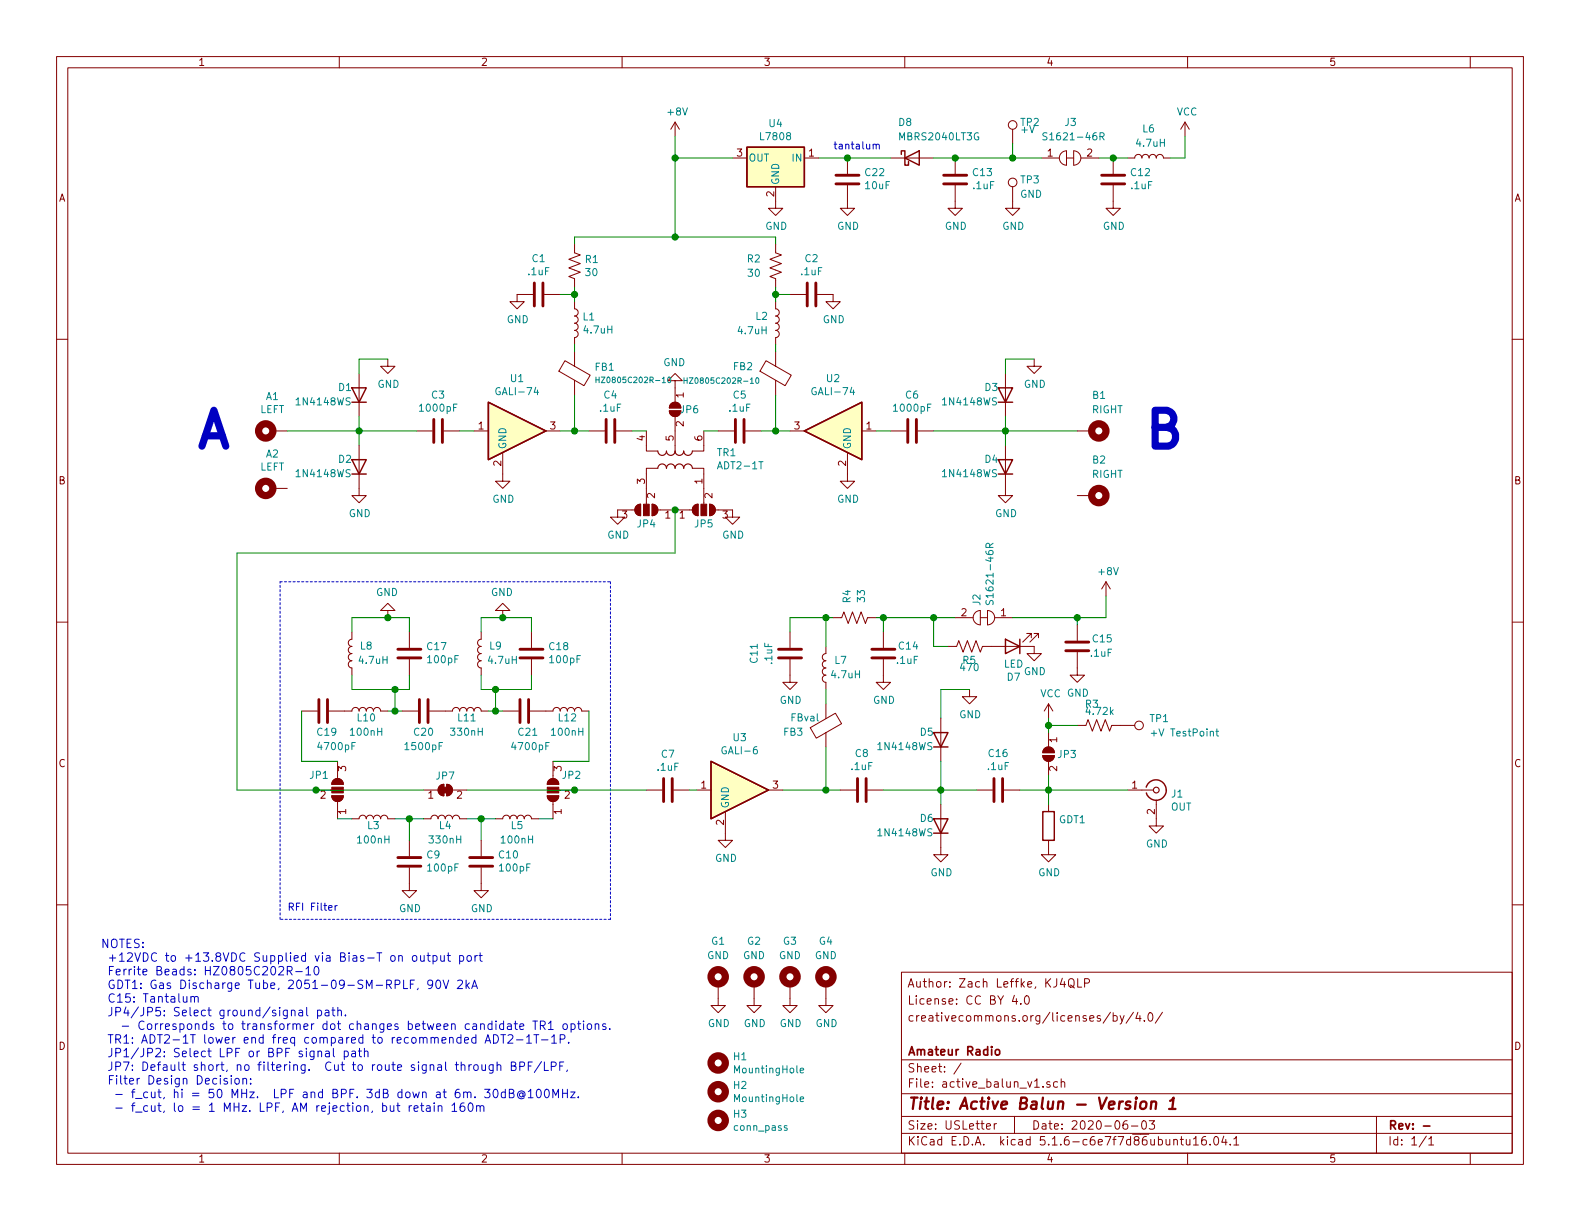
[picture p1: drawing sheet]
<svg xmlns="http://www.w3.org/2000/svg" width="279mm" height="216mm" viewBox="0 0 279 216" stroke-linecap="round" stroke-linejoin="round" font-family="sans-serif">
<g fill="none" stroke="#840000" stroke-width=".18">
<path d="M10 10h259.4v195.9h-259.4zM12 12h255.4v191.9h-255.4zM60 10v2M110 10v2M160 10v2M210 10v2M260 10v2M119.4 21.6l-.8 1.3M119.4 21.6v2.5M119.4 21.6l.7 1.3M129.5 27.9h2.6M137.2 33v3.8h1.2l-1.2 1.3-1.3-1.3h1.3"/>
<path d="M142.2 27.9h2.6M149.9 32.8v4h1.2l-1.2 1.3-1.3-1.3h1.3M149.9 27.9v2.8M157.5 27.9h7.6M168.9 32.8v4h1.3l-1.3 1.3-1.3-1.3h1.3M168.9 27.9v2.8M179.1 33v3.8h1.2l-1.2 1.3-1.3-1.3h1.3M179.1 22.9v2.5M184.1 27.9h3.2M187.6 27.2l.3-.3 .7-.2v2.5a1.28 1.28 0 0 1-1-2zM188.6 27.9h1.3M189.9 26.7a1.27 1.27 0 0 1 1.2 1.2 1.27 1.27 0 0 1-1.2 1.3z"/>
<path d="M191.1 27.9h3.2M196.8 32.8v4h1.3l-1.3 1.3-1.2-1.3h1.2M196.8 27.9v2.8M199.4 27.9h1.3a.63 .63 0 0 1 .6-.6 .63 .63 0 0 1 .6 .6 .63 .63 0 0 1 .7-.6 .63 .63 0 0 1 .6 .6 .63 .63 0 0 1 .6-.6 .63 .63 0 0 1 .7 .6 .63 .63 0 0 1 .6-.6 .63 .63 0 0 1 .6 .6h1.3M209.5 21.6l-.7 1.3M209.5 21.6v2.5M209.5 21.6l.8 1.3M10 60h2M94.2 52.1h-2.8v1.2h1.3l-1.3 1.3-1.2-1.3h1.2M96.3 52.1h2.8M101.6 53.3v1.3a.63 .63 0 0 1 .6 .6 .63 .63 0 0 1-.6 .7 .63 .63 0 0 1 .6 .6 .63 .63 0 0 1-.6 .7 .63 .63 0 0 1 .6 .6 .63 .63 0 0 1-.6 .6 .63 .63 0 0 1 .6 .7 .63 .63 0 0 1-.6 .6v1.3M101.6 43.2v1.5l1 .4-2 .7 2 .8-2 .8 2 .7-2 .8 1 .4v1.5"/>
<path d="M137.2 53.3v1.3a.63 .63 0 0 1 .6 .6 .63 .63 0 0 1-.6 .7 .63 .63 0 0 1 .6 .6 .63 .63 0 0 1-.6 .7 .63 .63 0 0 1 .6 .6 .63 .63 0 0 1-.6 .6 .63 .63 0 0 1 .6 .7 .63 .63 0 0 1-.6 .6v1.3M137.2 43.2v1.5l1 .4-2.1 .7 2.1 .8-2.1 .8 2.1 .7-2.1 .8 1.1 .4v1.5M139.7 52.1h2.8M144.5 52.1h2.8v1.2h1.3l-1.3 1.3-1.3-1.3h1.3M267.4 60h2M48.3 76.2h2.5M63.5 78.7v8.9h1.3l-1.3 1.3-1.3-1.3h1.3M63.5 66v7.7M68.6 63.5v1.3h1.2l-1.2 1.2-1.3-1.2h1.3M73.7 76.2h2.8M78.5 76.2h2.8M83.8 76.2h2.6"/>
<path d="M96.5 76.2h2.6M99.9 63.8l4.5 2.5-1.1 1.9-4.5-2.6zM101.6 62.2v2.6M101.6 67.3v2.6M104.1 76.2h2.8M109 76.2h2.8M114.3 76.2v3.6h2M118.4 72.6h2a1.02 1.02 0 0 1-1 1.1 1.02 1.02 0 0 1-1-1.1zM118.6 71.5a1.02 1.02 0 0 1 1.1-.3 1.02 1.02 0 0 1 .7 .9h-2zM119.4 67.3h1.2l-1.2-1.3-1.3 1.3h1.3v3.8M119.4 73.7v6.3M124.5 76.2v3.6h-2.1"/>
<path d="M127 76.2h2.8M131.8 76.2h2.8M135.5 63.8l4.4 2.5-1.1 1.9-4.4-2.6zM137.2 62.2v2.6M137.2 67.3v2.6M139.7 76.2h2.5M152.4 76.2h2.5M157.5 76.2h2.8M162.3 76.2h2.8M177.8 78.7v8.9h1.3l-1.3 1.3-1.3-1.3h1.3M177.8 66v7.7M182.9 63.5v1.3h1.2l-1.2 1.2-1.3-1.2h1.3"/>
<path d="M190.5 76.2h2.5M48.3 86.4h2.5M88.9 80v5.1h1.3l-1.3 1.3-1.3-1.3h1.3M112.3 90.2h-3.1v1.2h1.3l-1.3 1.3-1.3-1.3h1.3M112.5 89.5l.4-.3h.4v2a1.03 1.03 0 0 1-.9-.6 1.03 1.03 0 0 1 .1-1.1zM115.3 89.2a1.02 1.02 0 0 1 1 1 1.02 1.02 0 0 1-1 1zM116.3 82.8h-2v6.4M116.3 90.2h6.1M122.4 82.8h2.1v6.4M122.7 89.5l.4-.3h.3v2a1.03 1.03 0 0 1-.9-.6 1.03 1.03 0 0 1 .2-1.1zM125.5 89.2a1.02 1.02 0 0 1 1 1 1.02 1.02 0 0 1-1 1zM126.5 90.2h3v1.2h1.3l-1.3 1.3-1.2-1.3h1.2"/>
<path d="M149.9 80v5.1h1.2l-1.2 1.3-1.3-1.3h1.3M190.5 87.6h2.5M10 110h2M62.2 111.8v1.2a.63 .63 0 0 0-.6 .7 .63 .63 0 0 0 .6 .6 .63 .63 0 0 0-.6 .6 .63 .63 0 0 0 .6 .7 .63 .63 0 0 0-.6 .6 .63 .63 0 0 0 .6 .6 .63 .63 0 0 0-.6 .7 .63 .63 0 0 0 .6 .6v1.3M68.6 108h1.2l-1.2-1.3-1.3 1.3h1.3v1.2M72.4 111.8v2.8M72.4 116.6v2.8M85.1 111.8v1.2a.63 .63 0 0 0-.6 .7 .63 .63 0 0 0 .6 .6 .63 .63 0 0 0-.6 .6 .63 .63 0 0 0 .6 .7 .63 .63 0 0 0-.6 .6 .63 .63 0 0 0 .6 .6 .63 .63 0 0 0-.6 .7 .63 .63 0 0 0 .6 .6v1.3M88.9 108h1.3l-1.3-1.3-1.3 1.3h1.3v1.2M94 111.8v2.8M94 116.6v2.8M139.7 116.6v4.1h1.3l-1.3 1.2-1.3-1.2h1.3"/>
<path d="M139.7 111.8v2.8M146 114.3v1.3a.63 .63 0 0 0-.6 .6 .63 .63 0 0 0 .6 .6 .63 .63 0 0 0-.6 .7 .63 .63 0 0 0 .6 .6 .63 .63 0 0 0-.6 .6 .63 .63 0 0 0 .6 .7 .63 .63 0 0 0-.6 .6 .63 .63 0 0 0 .6 .7v1.2M147.3 109.2h1.5l.4-1 .8 2 .7-2 .8 2 .8-2 .7 2 .4-1h1.5M156.2 116.6v4.1h1.3l-1.3 1.2-1.3-1.2h1.3M156.2 111.8v2.8M167.6 114.3h1.6l.3-1 .8 2 .8-2 .7 2 .8-2 .8 2 .3-1h9.2v1.3h1.2l-1.2 1.2-1.3-1.2h1.3M168.9 109.2h3.2M172.3 108.5l.3-.3 .8-.2v2.5a1.28 1.28 0 0 1-1.1-2zM173.4 109.2h1.2M174.6 108a1.27 1.27 0 0 1 1.3 1.2 1.27 1.27 0 0 1-1.3 1.3zM175.9 109.2h3.2M182.4 112.8v-.8h-.8h.8l-1.6 1.5"/>
<path d="M183.6 112.8v-.8h-.7h.7l-1.5 1.5M190.5 115.3v4.1h1.3l-1.3 1.3-1.3-1.3h1.3M190.5 110.5v2.8M195.6 102.9l-.8 1.2M195.6 102.9v2.5M195.6 102.9l.7 1.2M267.4 110h2M53.3 125.7h2.8M55.9 139.7h2.8M58.2 125.7h4a.63 .63 0 0 1 .7-.6 .63 .63 0 0 1 .6 .6 .63 .63 0 0 1 .6-.6 .63 .63 0 0 1 .7 .6 .63 .63 0 0 1 .6-.6 .63 .63 0 0 1 .6 .6 .63 .63 0 0 1 .7-.6 .63 .63 0 0 1 .6 .6h1.3M58.9 138a1.02 1.02 0 0 1 1.1-.3 1.02 1.02 0 0 1 .7 1h-2zM59.7 134.6v3.1"/>
<path d="M71.1 125.7h2.8M74.9 139.7h2.6M75.9 125.7h4.1a.63 .63 0 0 1 .6-.6 .63 .63 0 0 1 .7 .6 .63 .63 0 0 1 .6-.6 .63 .63 0 0 1 .6 .6 .63 .63 0 0 1 .7-.6 .63 .63 0 0 1 .6 .6 .63 .63 0 0 1 .7-.6 .63 .63 0 0 1 .6 .6h1.3M77.7 139l.4-.3h.4v2a1.03 1.03 0 0 1-.9-.6 1.03 1.03 0 0 1 .1-1.1zM79 138.7a1.02 1.02 0 0 1 1 1 1.02 1.02 0 0 1-1 1zM80 139.7h2.5M88.9 125.7h2.8M93.7 125.7h4.1a.63 .63 0 0 1 .6-.6 .63 .63 0 0 1 .7 .6 .63 .63 0 0 1 .6-.6 .63 .63 0 0 1 .6 .6 .63 .63 0 0 1 .7-.6 .63 .63 0 0 1 .6 .6 .63 .63 0 0 1 .6-.6 .63 .63 0 0 1 .7 .6h1.2M97.1 137.9a1.03 1.03 0 0 1 1.1-.1 1.03 1.03 0 0 1 .6 .9h-2v-.4zM97.8 134.6v3.1M98.8 139.7h2.8M114.3 139.7h2.8"/>
<path d="M119.1 139.7h2.8M123.2 139.7h2.5M135.9 139.7h2.5M143.3 128.7l4.4-2.6 1.1 1.9-4.5 2.5zM146 124.5v2.6M146 129.5v2.6M148.6 139.7h2.8M153.4 139.7h2.8M166.4 127v7.6M171.4 121.9v1.3h1.3l-1.3 1.3-1.2-1.3h1.2M172.7 139.7h2.8M177.5 139.7h2.8"/>
<path d="M184.4 133.6h2a1.02 1.02 0 0 1-1 1 1.02 1.02 0 0 1-1-1zM184.6 132.4a1.02 1.02 0 0 1 1.2-.3 1.02 1.02 0 0 1 .6 1h-2zM185.4 124.5v2.5M185.4 129.5v2.6M185.4 134.6v2.6M185.4 124.5l-.7 1.2M185.4 124.5l.8 1.2M190.5 128.3h1.5l.4-1 .8 2 .7-2 .8 2 .8-2 .7 2 .4-1h4.1M199.4 139.7h4.6M10 160h2M58.7 140.7h2a1.02 1.02 0 0 1-1 1 1.02 1.02 0 0 1-1-1zM59.7 141.7v3.1"/>
<path d="M62.2 144.8h1.3a.63 .63 0 0 1 .6-.7 .63 .63 0 0 1 .7 .7 .63 .63 0 0 1 .6-.7 .63 .63 0 0 1 .6 .7 .63 .63 0 0 1 .7-.7 .63 .63 0 0 1 .6 .7 .63 .63 0 0 1 .6-.7 .63 .63 0 0 1 .7 .7h1.2M72.4 153.4v4.1h1.3l-1.3 1.3-1.3-1.3h1.3M72.4 148.6v2.8M74.9 144.8h1.3a.63 .63 0 0 1 .6-.7 .63 .63 0 0 1 .7 .7 .63 .63 0 0 1 .6-.7 .63 .63 0 0 1 .6 .7 .63 .63 0 0 1 .7-.7 .63 .63 0 0 1 .6 .7 .63 .63 0 0 1 .6-.7 .63 .63 0 0 1 .7 .7h1.2M85.1 153.4v4.1h1.3l-1.3 1.3-1.3-1.3h1.3M85.1 148.6v2.8M87.6 144.8h1.3a.63 .63 0 0 1 .6-.7 .63 .63 0 0 1 .7 .7 .63 .63 0 0 1 .6-.7 .63 .63 0 0 1 .6 .7 .63 .63 0 0 1 .7-.7 .63 .63 0 0 1 .6 .7 .63 .63 0 0 1 .6-.7 .63 .63 0 0 1 .7 .7h1.2M96.8 140.7h2a1.02 1.02 0 0 1-1 1 1.02 1.02 0 0 1-1-1zM97.8 141.7v3.1M128.3 143.5v5.1h1.2l-1.2 1.3-1.3-1.3h1.3M166.4 142.2v8.9h1.2l-1.2 1.3-1.3-1.3h1.3M185.4 148.6v2.5h1.3l-1.3 1.3-1.3-1.3h1.3"/>
<path d="M185.4 142.2v1.3M204.5 141.5v4.6h1.2l-1.2 1.2-1.3-1.2h1.3M267.4 160h2M127 174v3.8h1.3l-1.3 1.3-1.3-1.3h1.3M133.3 174v3.8h1.3l-1.3 1.3-1.2-1.3h1.2M139.7 174v3.8h1.3l-1.3 1.3-1.3-1.3h1.3M146 174v3.8h1.3l-1.3 1.3-1.2-1.3h1.2M159.4 171.9h108v32h-108zM179.4 176l-.4 1.1h1M179.7 176.6v1M180.5 177.4v.2M181.3 176.2l.2-.1a.81 .81 0 0 1 .6 .6 .81 .81 0 0 1-.3 .8l-.1 .1a.79 .79 0 0 1-.4-1.4z"/>
<path d="M187.9 173l-.4 1.1h.9M188.2 173.6v.9M189 173.3a.5 .5 0 0 1 .6-.3 .5 .5 0 0 1 .3 .6v.5a.5 .5 0 0 1-.5 .5 .5 .5 0 0 1-.4-.5zM189.2 174.2l.8 .5M190.6 173.1v1.4h.7M191.8 173.8h.7l.2-.2-.1-.4-.2-.1h-.6v1.4M196.4 179l-1.3 1.9M196.8 179.7l.5-.1 .3 .3-.1 .5-.2 .2-.5-.1M196.8 179.1v1.5M198.1 179.6l.3 1M198.8 179.6l-.5 1.3-.2 .2M200.4 179l-1.3 1.9"/>
<path d="M201.2 179l-.3 1.1h.9M201.6 179.6v1M203.2 179.1h.2a.8 .8 0 0 1 .5 .7 .8 .8 0 0 1-.5 .8 1 1 0 0 1-.2-1.5zM205.6 179l-1.3 1.9M159.4 197.4h108M159.4 193.4h108M159.4 187.4h108M170 188l-1.3 1.9M174.4 199.2l.8-.2-.1-.2-.4-.1-.3 .2 .1 .7h.6M175.8 198.7v1M176.2 198.7l-.3 .1-.1 .2M179.4 197.4v3"/>
<path d="M184.5 192.1v.2M185.6 191.3h-.3l-.2 .2 .1 .2 .4 .1v.4h-.5M187 191.3h-.4l-.3 .2 .1 .6 .2 .2 .4-.1M187.7 191.4l.2-.1h.3l.1 1M187.7 190.8v1.5M199.3 198.2a.62 .62 0 0 0-.7 .6l.1 .7 .2 .2 .5-.2v-.5l-.1-.2h-.4l-.3 .2M200.1 199.1h1.1M202 198.3l.4-.1a.94 .94 0 0 1 0 1.5 .82 .82 0 0 1-.4-1.4zM202.4 180.4v.2M203.2 198.2h1l-.5 .6 .4 .1v.6l-.2 .2-.7-.2M243.4 197.4v6.5M60 203.9v2"/>
<path d="M110 203.9v2M159.4 200.4h108M160 203.9v2M207.6 201.6l.2-.1h.3l.1 1M208.7 201.5h.6M208.9 201v1.3l.4 .2M209.8 201.5l.1 .9 .3 .1 .2-.2M210 203.9v2M210.4 201.5v1M211 201.4l.5-.4v1.5M211 202.5h.9M213.2 201a.59 .59 0 0 0-.7 .6v.7l.3 .2 .5-.2v-.5l-.1-.2-.4-.1-.3 .3"/>
<path d="M214 202.3v.2M214.8 201h.2a.8 .8 0 0 1 .5 .7 .8 .8 0 0 1-.5 .8 1 1 0 0 1-.2-1.5zM216.4 200.9l-.3 1.1h.9M216.8 201.5v1M217.6 202.3v.2M218.2 201.4l.4-.4v1.5M218.2 202.5h.8M252.2 200.9l-1.2 1.9M252.7 201.4l.4-.4v1.5M252.7 202.5h.8M260 203.9v2"/>
<circle cx="179.1" cy="22.1" r=".76"/>
<circle cx="179.1" cy="32.3" r=".76"/>
<circle cx="201.4" cy="128.3" r=".76"/>
</g>
<path d="M176.1 185.7l.2-.1 .4 .1v.7l-.2 .2-.4-.2zM251.7 199.1h1.2" fill="none" stroke="#840000" stroke-width=".3"/>
<path d="M200.9 194.8l-.2 1.3M200.9 194.1l-.1 .1 .1 .1 .1-.1-.1-.1v.2M201.8 194.9a.54 .54 0 0 1 .5-.1 .54 .54 0 0 1 .4 .3v.6a.56 .56 0 0 1-.6 .4 .56 .56 0 0 1-.5-.4zM203.6 194.9a.52 .52 0 0 1 .9 .1l-.2 1.1M203.6 194.8l-.1 1.3M206.7 196.1h1.2M206.9 194.7l.6-.6-.2 2" fill="none" stroke="#840000" stroke-width=".41"/>
<g fill="#840000" stroke="#840000" stroke-width=".18">
<path d="M184.6 132.4a1.02 1.02 0 0 1 1.2-.3 1.02 1.02 0 0 1 .6 1h-2z"/>
<path d="M184.4 133.6h2a1.02 1.02 0 0 1-1 1 1.02 1.02 0 0 1-1-1z"/>
<path d="M96.8 140.7h2a1.02 1.02 0 0 1-1 1 1.02 1.02 0 0 1-1-1z"/>
<path d="M97.1 137.9a1.03 1.03 0 0 1 1.1-.1 1.03 1.03 0 0 1 .6 .9h-2v-.4z"/>
<path d="M96.8 139.2h2v1h-2z"/>
<path d="M58.7 140.7h2a1.02 1.02 0 0 1-1 1 1.02 1.02 0 0 1-1-1z"/>
<path d="M58.9 138a1.02 1.02 0 0 1 1.1-.3 1.02 1.02 0 0 1 .7 1h-2z"/>
<path d="M58.7 139.2h2v1h-2z"/>
<path d="M77.7 139l.4-.3h.4v2a1.03 1.03 0 0 1-.9-.6 1.03 1.03 0 0 1 .1-1.1z"/>
<path d="M79 138.7a1.02 1.02 0 0 1 1 1 1.02 1.02 0 0 1-1 1z"/>
<path d="M78.2 139.2h1v1h-1z"/>
<path d="M122.7 89.5l.4-.3h.3v2a1.03 1.03 0 0 1-.9-.6 1.03 1.03 0 0 1 .2-1.1z"/>
<path d="M125.5 89.2a1.02 1.02 0 0 1 1 1 1.02 1.02 0 0 1-1 1z"/>
<path d="M124 89.2h1v2h-1z"/>
<path d="M115.3 89.2a1.02 1.02 0 0 1 1 1 1.02 1.02 0 0 1-1 1z"/>
<path d="M112.5 89.5l.4-.3h.4v2a1.03 1.03 0 0 1-.9-.6 1.03 1.03 0 0 1 .1-1.1z"/>
<path d="M113.8 89.2h1v2h-1z"/>
<path d="M118.6 71.5a1.02 1.02 0 0 1 1.1-.3 1.02 1.02 0 0 1 .7 .9h-2z"/>
<path d="M118.4 72.6h2a1.02 1.02 0 0 1-1 1.1 1.02 1.02 0 0 1-1-1.1z"/>
</g>
<g fill="none" stroke="#008484" stroke-width=".18">
<path d="M185.1 23.5h-.4l-.3 .2 .1 .3 .6 .3v.3l-.2 .1h-.5M194.5 24.1h.6l.1-.2v-.3l-.2-.1h-.5v1.2M194.8 24.1l.4 .6M94.7 68.5l-.2 .9h.7M105.4 66.7v1M105.4 67.2h.5M105.9 66.7v1M118.2 66.8l.1-.1a.53 .53 0 0 1 .3 .5 .53 .53 0 0 1-.3 .5l-.2-.4zM121 66.8v1M121 67.3h.5M121.5 66.8v1M133.7 66.9l.2-.1a.53 .53 0 0 1 .3 .5 .53 .53 0 0 1-.3 .5l-.3-.4z"/>
<path d="M150.6 68.5l-.3 .9h.8M175 96.8v-.6l-.2-.1h-.3l-.2 .2v.5h1.3M175.6 96.1l-.6 .4M174.4 106.2l-.1 .5 .3 .2 .3-.1 .2-.6h.4l.1 .2v.5M215 129.3h.5M215.2 128.9v1.1l.3 .1M139.2 199.1l-.3-.1-.2 .2v.2l.5 .1v.3h-.5M141.5 189.3l.6-.1v-.3h-.4l-.2 .2 .1 .6h.5M141.5 194.4l.6-.1v-.3h-.4l-.2 .1 .1 .6h.5"/>
</g>
<g fill="none" stroke="#840000" stroke-width=".51">
<path d="M147.8 31h4.1M147.8 32.5h4.1M166.9 31h4M166.9 32.5h4M194.8 31h4.1M194.8 32.5h4.1M94.5 50v4.1M96 50v4.1M142.7 50v4.1M144.3 50v4.1M76.7 74.2v4M78.2 74.2v4"/>
<path d="M107.2 74.2v4M108.7 74.2v4M130 74.2v4M131.6 74.2v4M160.5 74.2v4M162.1 74.2v4M70.4 114.8h4M70.4 116.3h4M91.9 114.8h4.1M91.9 116.3h4.1M137.7 114.8h4M137.7 116.3h4"/>
<path d="M154.2 114.8h4M154.2 116.3h4M188.5 113.5h4M188.5 115.1h4M56.4 123.7v4.1M57.9 123.7v4.1M74.2 123.7v4.1M75.7 123.7v4.1M91.9 123.7v4.1M93.5 123.7v4.1M117.3 137.7v4M118.9 137.7v4"/>
<path d="M151.6 137.7v4M153.2 137.7v4M175.8 137.7v4M177.3 137.7v4M70.4 151.6h4M70.4 153.2h4M83.1 151.6h4M83.1 153.2h4"/>
</g>
<g fill="none" stroke="#840000" stroke-width=".25">
<path d="M132.1 26h10.1v7h-10.1zM159.4 27.3v-.6h.6v2.5h.7v-.6M160 27.9l2.6-1.2v2.5zM62.2 68.6h2.6l-1.3 2.5zM62.2 71.1h2.6M86.4 71.1l10.1 5.1-10.1 5.1zM142.2 76.2l10.2-5.1v10.2zM176.5 68.6h2.6l-1.3 2.5zM176.5 71.1h2.6M62.2 81.3h2.6l-1.3 2.5zM62.2 83.8h2.6M176.5 81.3h2.6l-1.3 2.5z"/>
<path d="M176.5 83.8h2.6M177.8 113l2.5 1.3-2.5 1.3zM180.3 113v2.6M125.7 134.6l10.2 5.1-10.2 5.1zM165.1 129.5h2.5l-1.2 2.6zM165.1 132.1h2.5M202.7 139.2a1.8 1.8 0 0 1 2.7-1 1.8 1.8 0 0 1 .1 2.9 1.8 1.8 0 0 1-2.8-.9M165.1 144.8h2.5l-1.2 2.5zM165.1 147.3h2.5M184.4 143.5h2v5.1h-2z"/>
</g>
<g fill="none" stroke="#840000" stroke-width="1.3">
<circle cx="47" cy="76.2" r="1.27"/>
<circle cx="194.3" cy="76.2" r="1.27"/>
<circle cx="47" cy="86.4" r="1.27"/>
<circle cx="194.3" cy="87.6" r="1.27"/>
<circle cx="127" cy="172.7" r="1.27"/>
<circle cx="133.3" cy="172.7" r="1.27"/>
<circle cx="139.7" cy="172.7" r="1.27"/>
<circle cx="146" cy="172.7" r="1.27"/>
<circle cx="127" cy="193" r="1.27"/>
<circle cx="127" cy="198.1" r="1.27"/>
<circle cx="127" cy="188" r="1.27"/>
</g>
<g fill="#ffffc2" stroke="#ffffc2" stroke-width=".18">
<path d="M142.2 76.2l10.2-5.1v10.2z"/>
<path d="M125.7 134.6l10.2 5.1-10.2 5.1z"/>
<path d="M86.4 71.1l10.1 5.1-10.1 5.1z"/>
<path d="M132.1 26h10.1v7h-10.1z"/>
</g>
<g fill="none" stroke="#840000" stroke-width=".2">
<path d="M116.3 79.8a.76 .76 0 0 0 .8 .7 .76 .76 0 0 0 .8-.7 .76 .76 0 0 0 .7 .7 .76 .76 0 0 0 .8-.7 .76 .76 0 0 0 .7 .7 .76 .76 0 0 0 .8-.7 .76 .76 0 0 0 .8 .7 .76 .76 0 0 0 .7-.7M116.3 82.8a.76 .76 0 0 1 .8-.8 .76 .76 0 0 1 .8 .8 .76 .76 0 0 1 .7-.8 .76 .76 0 0 1 .8 .8 .76 .76 0 0 1 .7-.8 .76 .76 0 0 1 .8 .8 .76 .76 0 0 1 .8-.8 .76 .76 0 0 1 .7 .8"/>
<circle cx="204.5" cy="139.7" r=".51"/>
</g>
<path d="M49.5 102.9h58.4M107.9 102.9v59.7M49.5 162.6v-59.7M107.9 162.6h-58.4" fill="none" stroke="#0000c2" stroke-width=".18" stroke-dasharray=".4 .4"/>
<g fill="none" stroke="#008400" stroke-width=".18">
<path d="M119.4 24.1v17.8M119.4 27.9h10.1M144.8 27.9h12.7M165.1 27.9h19M179.1 25.4v2.5M194.3 27.9h5.1M209.5 24.1v3.8h-2.5M99.1 52.1h2.5M101.6 43.2v-1.3h35.6v1.3M101.6 50.8v2.5M137.2 50.8v2.5M137.2 52.1h2.5"/>
<path d="M50.8 76.2h22.9M63.5 73.7v5M68.6 63.5h-5.1v2.5M81.3 76.2h2.5M99.1 76.2h5M101.6 61v1.2M101.6 69.9v6.3M111.8 76.2h2.5M124.5 76.2h2.5M134.6 76.2h5.1M137.2 61v1.2M137.2 69.9v6.3"/>
<path d="M154.9 76.2h2.6M165.1 76.2h25.4M177.8 73.7v5M182.9 63.5h-5.1v2.5M119.4 90.2v7.6h-77.5v41.9h33M62.2 111.8v-2.6h10.2v2.6M62.2 119.4v2.5h10.2v-2.5M85.1 119.4v2.5h8.9v-2.5M85.1 111.8v-2.6h8.9v2.6M146 109.2v5.1M147.3 109.2h-7.6v2.6M154.9 109.2h14"/>
<path d="M156.2 109.2v2.6M165.1 109.2v5.1h2.5M190.5 109.2v1.3M195.6 105.4v3.8h-16.5M53.3 125.7v8.9h6.4M68.6 125.7h2.5M69.8 121.9v3.8M82.5 139.7h31.8M86.4 125.7h2.5M87.6 121.9v3.8M104.1 125.7v8.9h-6.3M121.9 139.7h1.3"/>
<path d="M138.4 139.7h10.2M146 121.9v2.6M146 132.1v7.6M156.2 139.7h16.5M166.4 134.6v7.6M171.4 121.9h-5v5.1M180.3 139.7h19.1M185.4 127v2.5M185.4 137.2v5M185.4 128.3h5.1M59.7 144.8h2.5M69.8 144.8h5.1"/>
<path d="M72.4 144.8v3.8M82.5 144.8h5.1M85.1 144.8v3.8M95.2 144.8h2.6"/>
</g>
<g fill="none" stroke="#0000c2" stroke-width=".18">
<path d="M154.4 25.6l.2-.1 .3 .1v.7M154.9 25.7l.2-.2 .3 .1 .1 .7M32.4 176.2l.1 .9 .3 .1 .2-.1M33 176.2v1M33.8 176.4l.2-.2 .3 .1 .1 .9M33.8 176.2v1M34.4 176.4a.35 .35 0 0 1 .3-.2 .35 .35 0 0 1 .4 .2v.8M49.3 171l.6-.1 .2 .1 .1 .3-.9 1.1h.9M50.8 171.7l.7-.1 .2-.2-.1-.4-.2-.1h-.6v1.5M51.2 171.7l.5 .7M51.5 178.8l.1-.1a.36 .36 0 0 1 .6 .1v.8M52.3 171.8h1.1"/>
<path d="M52.9 178.7h.5l.1 .9M53.5 179h-.5a.3 .3 0 0 0-.2 .3 .3 .3 0 0 0 .2 .3h.5M54.1 171.3l.4-.4v1.5M54.1 172.4h.8M54.2 178.1v1.3l.3 .2M55.7 171l.2-.1a.8 .8 0 0 1 .6 .6 .8 .8 0 0 1-.3 .8l-.2 .1a.83 .83 0 0 1-.3-1.4zM56.2 178.7l.4-.1 .3 .3-.2 .7h-.5M56.2 178.6v1.5M57.5 178.7h.6l.1 .9M58.1 160.5l.6-.1v-.2l-.4-.1-.2 .2 .1 .6h.5M58.2 179h-.5a.31 .31 0 0 0-.3 .3 .31 .31 0 0 0 .3 .3h.5M58.7 178.6h.5"/>
<path d="M58.9 178.1v1.3l.3 .2M59.3 160.1v.9M59.6 160.1l-.3 .3M59.7 178.8l.2-.2 .4 .1 .1 .9M59.7 178.1v1.5M61.1 179.5v.1M72.6 174h.5M73.1 169h.3l.3 .1v.6l-.3 .3-.3-.1-.2-.2v-.4zM73.3 173.3h-.7v1.5M73.9 174.7l-.1 .3M74.4 169v.9l.4 .1 .2-.2M75 169v1"/>
<path d="M75.5 169h.6M75.7 168.5v1.2l.4 .3M76.5 173.9l-.3 .3h-.3l-.3-.3v-.3l.2-.2 .4-.1 .2 .1a1 1 0 0 1-.3 1.4h-.3M76.6 169h.4l.3 .3v.4l-.2 .2h-.5M76.6 169v1.5M77.2 173.4l.2-.1a.79 .79 0 0 1 .4 1.4l-.2 .1a.83 .83 0 0 1-.4-1.4zM77.9 169v.7a.35 .35 0 0 0 .3 .3 .35 .35 0 0 0 .4-.2M78.4 173.3l.5 1.5 .4-1.5M78.6 169v1M79.1 169h.6M79.3 168.5v1.2v.2l.4 .1M80.9 173.4l.6-.1 .2 .1 .1 .3-1 1.1h1"/>
<path d="M81.3 169h.4l.3 .3-.1 .6h-.6M81.3 169v1.5M82.4 173.3v1.5M82.6 174.2l.4 .6M82.7 169h.4l.3 .3v.4l-.3 .3-.4-.1-.1-.2zM83 173.8l-.6 .6M83.4 174.8l.5-1.5 .5 1.5M83.6 174.4h.7M84 169v1M84.4 169h-.2l-.2 .3M84.7 169h.6M84.9 168.5v1.2l.4 .3"/>
<path d="M40.2 190.8a.36 .36 0 0 0-.6 .1l.1 .2 .6 .3-.3 .3-.4-.1M40.9 190.7v1M41.7 190.8l.3-.1 .3 .3v.4l-.3 .3-.3-.1-.2-.2v-.4zM43 190.8a.36 .36 0 0 1 .6 .1v.8M43 190.7v1M44.3 191.5v.2M44.3 190.8v.1M56.2 186l.2-.1h.4l.1 1M56.2 185.9v1M57.6 185.9h.6v1M58.2 186.2l-.5 .1-.2 .2 .1 .3 .1 .1 .5-.1M59 185.4v1.2l.2 .3"/>
<path d="M60.9 185.9h.4l.3 .3v.4l-.2 .2h-.5M60.9 185.9v1.5M62.2 185.9h.6l.1 1M62.9 186.2l-.5 .1a.3 .3 0 0 0-.3 .3 .3 .3 0 0 0 .3 .3l.5-.1M63.4 185.9h.5M63.6 185.4v1.2l.3 .3M64.4 186l.3-.1h.3l.1 1M64.4 185.4v1.5M70.2 195.5h.5M70.4 195v1.3l.3 .2M72.4 195.5v1M72.8 195.5l-.3 .1-.1 .2"/>
<path d="M73.2 196l.7-.1v-.3l-.5-.1-.2 .2 .1 .7h.6M74.4 195.5h.5M74.6 195v1.3l.3 .2M75.4 195.6h.6l.1 .9M76.1 195.9h-.5a.31 .31 0 0 0-.2 .3 .31 .31 0 0 0 .2 .3l.5-.1M76.8 195.5v1M77.5 195.7l.1-.1a.36 .36 0 0 1 .6 .1v.8M77.5 195.5v1M79.9 195.5l.5-.5v1.5M79.9 196.5h.9M82.1 195a.59 .59 0 0 0-.7 .7v.5l.1 .2 .4 .1 .2-.1 .1-.5-.1-.2-.5-.1-.2 .3M82.9 195.1l.2-.1a.8 .8 0 0 1 .6 .6 .8 .8 0 0 1-.3 .8l-.1 .1a.83 .83 0 0 1-.4-1.4z"/>
<path d="M82.9 188.3v1M83.4 188.3h-.3l-.2 .3M83.8 188.4l.3-.1 .4 .1 .1 .6-.2 .2-.3 .1-.3-.2zM84.3 195.7l.2-.2 .4 .1v.9M84.3 195.5v1M84.9 195.7a.35 .35 0 0 1 .3-.2 .35 .35 0 0 1 .4 .2v.8M85.2 188.3l.1 .9 .3 .1 .3-.2M85.7 192.6h.9l-.5 .6h.3l.2 .2v.6l-.2 .1h-.5l-.2-.1M85.8 184.5l.5-1.5 .5 1.5M85.9 188.3v1M85.9 184h.7M87.2 188.3l-.1 1.3-.2 .2-.3-.1"/>
<path d="M87.2 188.3h-.4l-.3 .3v.4l.1 .2h.6M87.3 183a.76 .76 0 0 1 .8 .7 .76 .76 0 0 1-.8 .8zM87.4 192.7l.2-.1a.79 .79 0 0 1 .3 1.4l-.2 .1a.83 .83 0 0 1-.3-1.4zM87.9 188.4l.1-.1a.36 .36 0 0 1 .6 .2v.8M87.9 187.8v1.5M88.6 183h.8M89 183v1.5M89.4 193.2a.48 .48 0 0 0-.7 0v.8a.48 .48 0 0 0 .7 0M89.4 192.6v1.5M89.8 181.1h.5l.1 .9M89.8 183.1l.6-.1 .2 .1 .1 .3-.9 1.1h.9M90.1 193.3l.6-.1 .2-.2-.1-.3-.7-.1v1.5h.5l.3-.1v-.4v-.2l-.3-.1"/>
<path d="M90.4 181.4l-.5 .1-.2 .2 .1 .3h.1h.5M90.4 188.5l.7-.1 .1-.2-.1-.3-.7-.1v1.5h.6l.2-.2 .1-.3-.1-.2-.3-.1M90.9 181h.6M91.1 180.5v1.3l.4 .2M91.3 183.9h1.2M91.9 181.5l.7-.1v-.3l-.5-.1-.2 .3 .1 .7h.6M91.9 188.6l.7-.1 .2-.2-.1-.4-.2-.1h-.6v1.5M92.5 193.4a.35 .35 0 0 0-.5-.1 .35 .35 0 0 0 0 .6 .35 .35 0 0 0 .5-.1M92.5 193.2v.6l.1 .1a.63 .63 0 0 0-.1-1 .63 .63 0 0 0-.9 .4 .7 .7 0 0 0 .2 .9 .7 .7 0 0 0 .9-.1M93.1 183.4l.4-.4v1.5M93.1 184.5h.9M93.4 193l.5-.4v1.5"/>
<path d="M93.4 188.5h.5M93.4 194.1h.9M94.1 187.8h-.7v1.5M94.2 180.5h.8M94.4 183h.9M94.6 180.5v1.5M94.8 183v1.5M95 192.7l.2-.1a.8 .8 0 0 1 .6 .6 .8 .8 0 0 1-.3 .8l-.1 .1a.83 .83 0 0 1-.4-1.4zM95.6 181.3h.7l.1-.3-.1-.3-.2-.2h-.5v1.5M95.8 183.9h1.1M95.8 187.7l-1.3 1.9M95.9 181.3l.5 .7"/>
<path d="M96.3 187.8v1.5h.7M96.4 192.7l.2-.1a.8 .8 0 0 1 .6 .6 .8 .8 0 0 1-.3 .8l-.1 .1a.83 .83 0 0 1-.4-1.4zM97 181l.4-.5v1.5M97 182h.8M97.5 188.6l.7-.1 .1-.2v-.4l-.3-.1h-.5v1.5M97.6 183.4l.4-.4v1.5M97.6 184.5h.8M97.8 194.1v-1.5l.5 1.1 .5-1.1v1.5M99 188.5h.5M99.1 183.7h.7l.1-.3-.1-.3-.2-.1h-.5v1.5M99.5 192.6v1.5M99.5 193.3h.8"/>
<path d="M99.6 181.2l.2-.2 .4 .1 .1 .2-.1 .7h-.4l-.2-.1zM99.7 187.8h-.7v1.5M100.3 189.2l-.1 .3M100.3 192.6v1.5M100.6 184.3v.2M100.9 193.1h.8l-.8 1h.8M101 181.1l.4-.1 .3 .3v.4l-.2 .3h-.5M101 181v1.5M102.1 181h.6M102.3 194v.1M102.3 180.5v1.3l.4 .2M103.2 180.5v.2"/>
<path d="M103.2 181v1M103.9 181.2l.4-.2 .3 .3v.4l-.3 .3-.4-.1zM105.3 181.2l.2-.2 .3 .1 .1 .9M105.3 181v1M107.1 181.1l-.3-.1-.2 .3v.2l.5 .1v.4h-.5M107.8 181.9v.1"/>
</g>
<g fill="#008400" stroke="#008400" stroke-width=".25">
<circle cx="185.4" cy="139.7" r=".51"/>
<circle cx="179.1" cy="27.9" r=".51"/>
<circle cx="165.1" cy="109.2" r=".51"/>
<circle cx="137.2" cy="52.1" r=".51"/>
<circle cx="85.1" cy="144.8" r=".51"/>
<circle cx="168.9" cy="27.9" r=".51"/>
<circle cx="196.9" cy="27.9" r=".51"/>
<circle cx="119.4" cy="41.9" r=".51"/>
<circle cx="149.9" cy="27.9" r=".51"/>
<circle cx="119.4" cy="27.9" r=".51"/>
<circle cx="72.4" cy="144.8" r=".51"/>
<circle cx="190.5" cy="109.2" r=".51"/>
<circle cx="101.6" cy="139.7" r=".51"/>
<circle cx="156.2" cy="109.2" r=".51"/>
<circle cx="68.6" cy="109.2" r=".51"/>
<circle cx="146.1" cy="109.2" r=".51"/>
<circle cx="146.1" cy="139.7" r=".51"/>
<circle cx="88.9" cy="109.2" r=".51"/>
<circle cx="166.4" cy="139.7" r=".51"/>
<circle cx="177.8" cy="76.2" r=".51"/>
<circle cx="55.9" cy="139.7" r=".51"/>
<circle cx="101.6" cy="52.1" r=".51"/>
<circle cx="63.5" cy="76.2" r=".51"/>
<circle cx="185.4" cy="128.3" r=".51"/>
<circle cx="69.9" cy="125.7" r=".51"/>
<circle cx="101.6" cy="76.2" r=".51"/>
<circle cx="69.9" cy="121.9" r=".51"/>
<circle cx="119.4" cy="90.2" r=".51"/>
<circle cx="87.6" cy="125.7" r=".51"/>
<circle cx="87.6" cy="121.9" r=".51"/>
<circle cx="137.2" cy="76.2" r=".51"/>
</g>
<g font-size="8.8" fill="#0000c2">
<text x="34.3" y="79.2">A</text>
<text x="201.9" y="79.2">B</text>
</g>
<text font-size="2.8" fill="#840000" x="160.4" y="196.2">Title: Active Balun - Version 1</text>
<g font-size="2.1" fill="#0000c2">
<text x="17.8" y="167.6">NOTES:</text>
<text x="18.4" y="170.1">+12VDC to +13.8VDC Supplied via Bias-T on output port</text>
<text x="18.4" y="172.5">Ferrite Beads: HZ0805C202R-10</text>
<text x="18.4" y="174.9">GDT1: Gas Discharge Tube, 2051-09-SM-RPLF, 90V 2kA</text>
<text x="18.4" y="177.3">C15: Tantalum</text>
<text x="18.4" y="179.7">JP4/JP5: Select ground/signal path.</text>
<text x="18.4" y="184.5">TR1: ADT2-1T lower end freq compared to recommended ADT2-1T-1P.</text>
<text x="19.5" y="182.1">- Corresponds to transformer dot changes between candidate TR1 options.</text>
<text x="18.4" y="186.9">JP1/JP2: Select LPF or BPF signal path</text>
<text x="18.4" y="189.4">JP7: Default short, no filtering. Cut to route signal through BPF/LPF,</text>
<text x="18.4" y="191.8">Filter Design Decision:</text>
<text x="18.9" y="194.2">- f_cut, hi = 50 MHz. LPF and BPF. 3dB down at 6m. 30dB@100MHz.</text>
<text x="18.9" y="196.6">- f_cut, lo = 1 MHz. LPF, AM rejection, but retain 160m</text>
</g>
<g font-size="2.1" fill="#840000">
<text x="160.4" y="177.6">License: CC BY 4.0</text>
<text x="160.4" y="174.6">Author: Zach Leffke, KJ4QLP</text>
<text x="160.4" y="180.6">creativecommons.org/licenses/by/4.0/</text>
<text x="160.4" y="189.6">Sheet: /</text>
<text x="160.4" y="186.6">Amateur Radio</text>
<text x="160.4" y="192.3">File: active_balun_v1.sch</text>
<text x="160.4" y="202.5">KiCad E.D.A. kicad 5.1.6-c6e7f7d86ubuntu16.04.1</text>
<text x="160.4" y="199.7">Size: USLetter</text>
<text x="182.4" y="199.7">Date: 2020-06-03</text>
<text x="245.4" y="199.7">Rev: -</text>
<text x="245.4" y="202.5">Id: 1/1</text>
</g>
<g font-size="1.8" fill="#840000">
<text x="35" y="11.6">1</text>
<text x="85" y="11.6">2</text>
<text x="135" y="11.6">3</text>
<text x="185" y="11.6">4</text>
<text x="235" y="11.6">5</text>
<text x="130.3" y="27.7">3</text>
<text x="143" y="27.7">1</text>
<text x="185.2" y="27.7">1</text>
<text x="192.2" y="27.7">2</text>
<text x="10.4" y="35.6">A</text>
<text x="136.9" y="34.8" transform="rotate(-90 136.9 34.8)">2</text>
<text x="267.8" y="35.6">A</text>
<text x="120.9" y="70.3" transform="rotate(-90 120.9 70.3)">1</text>
<text x="84.6" y="75.9">1</text>
<text x="97.3" y="75.9">3</text>
<text x="114" y="78" transform="rotate(-90 114 78)">4</text>
<text x="119.1" y="78" transform="rotate(-90 119.1 78)">5</text>
<text x="120.9" y="75.4" transform="rotate(-90 120.9 75.4)">2</text>
<text x="124.2" y="78" transform="rotate(-90 124.2 78)">6</text>
<text x="140.5" y="75.9">3</text>
<text x="153.2" y="75.9">1</text>
<text x="88.6" y="82.4" transform="rotate(-90 88.6 82.4)">2</text>
<text x="149.6" y="82.4" transform="rotate(-90 149.6 82.4)">2</text>
<text x="10.4" y="85.6">B</text>
<text x="114" y="85.6" transform="rotate(-90 114 85.6)">3</text>
<text x="115.8" y="88.1" transform="rotate(-90 115.8 88.1)">2</text>
<text x="124.2" y="85.6" transform="rotate(-90 124.2 85.6)">1</text>
<text x="126" y="88.1" transform="rotate(-90 126 88.1)">2</text>
<text x="267.8" y="85.6">B</text>
<text x="110" y="91.7">3</text>
<text x="117.6" y="91.7">1</text>
<text x="120.2" y="91.7">1</text>
<text x="127.8" y="91.7">3</text>
<text x="170" y="109">2</text>
<text x="177" y="109">1</text>
<text x="186.9" y="131.3" transform="rotate(-90 186.9 131.3)">1</text>
<text x="10.4" y="135.6">C</text>
<text x="61.2" y="136.4" transform="rotate(-90 61.2 136.4)">3</text>
<text x="99.3" y="136.4" transform="rotate(-90 99.3 136.4)">3</text>
<text x="186.9" y="136.4" transform="rotate(-90 186.9 136.4)">2</text>
<text x="267.8" y="135.6">C</text>
<text x="56.7" y="141.2">2</text>
<text x="61.2" y="144" transform="rotate(-90 61.2 144)">1</text>
<text x="75.7" y="141.2">1</text>
<text x="80.8" y="141.2">2</text>
<text x="99.3" y="144" transform="rotate(-90 99.3 144)">1</text>
<text x="99.8" y="141.2">2</text>
<text x="124" y="139.4">1</text>
<text x="136.7" y="139.4">3</text>
<text x="200.2" y="139.4">1</text>
<text x="204.2" y="144" transform="rotate(-90 204.2 144)">2</text>
<text x="128" y="145.9" transform="rotate(-90 128 145.9)">2</text>
<text x="10.4" y="185.6">D</text>
<text x="267.8" y="185.6">D</text>
<text x="35" y="205.5">1</text>
<text x="85" y="205.5">2</text>
<text x="135" y="205.5">3</text>
<text x="185" y="205.5">4</text>
<text x="235" y="205.5">5</text>
</g>
<g font-size="1.8" fill="#008484">
<text x="118.2" y="20.4">+8V</text>
<text x="136" y="22.5">U4</text>
<text x="159" y="22.3">D8</text>
<text x="180.5" y="22.3">TP2</text>
<text x="180.6" y="23.5">+V</text>
<text x="188.4" y="22.3">J3</text>
<text x="202.1" y="23.4">L6</text>
<text x="208.1" y="20.4">VCC</text>
<text x="132.3" y="28.6">OUT</text>
<text x="134.6" y="24.8">L7808</text>
<text x="140.2" y="28.6">IN</text>
<text x="159.2" y="24.8">MBRS2040LT3G</text>
<text x="185.4" y="24.8">S1621-46R</text>
<text x="201.1" y="26">4.7uH</text>
<text x="137.8" y="32.8" transform="rotate(-90 137.8 32.8)">GND</text>
<text x="153.1" y="31.1">C22</text>
<text x="153.1" y="33.5">10uF</text>
<text x="172.1" y="31.1">C13</text>
<text x="172.1" y="33.5">.1uF</text>
<text x="180.4" y="35">GND</text>
<text x="180.5" y="32.4">TP3</text>
<text x="200.1" y="31.1">C12</text>
<text x="200.1" y="33.5">.1uF</text>
<text x="135.3" y="40.6">GND</text>
<text x="148" y="40.6">GND</text>
<text x="167.1" y="40.6">GND</text>
<text x="177.2" y="40.6">GND</text>
<text x="195" y="40.6">GND</text>
<text x="94.1" y="46.4">C1</text>
<text x="103.5" y="46.5">R1</text>
<text x="132.2" y="46.4">R2</text>
<text x="142.4" y="46.4">C2</text>
<text x="93.4" y="48.7">.1uF</text>
<text x="103.6" y="48.8">30</text>
<text x="132.4" y="48.9">30</text>
<text x="141.7" y="48.7">.1uF</text>
<text x="89.6" y="57.2">GND</text>
<text x="103.1" y="56.7">L1</text>
<text x="103.4" y="59">4.7uH</text>
<text x="130.6" y="59.1">4.7uH</text>
<text x="133.7" y="56.6">L2</text>
<text x="145.5" y="57.2">GND</text>
<text x="105.3" y="65.6">FB1</text>
<text x="117.3" y="64.7">GND</text>
<text x="129.7" y="65.5">FB2</text>
<text x="47.1" y="70.7">A1</text>
<text x="52.6" y="71.7">1N4148WS</text>
<text x="59.9" y="69.1">D1</text>
<text x="66.8" y="68.6">GND</text>
<text x="76.4" y="70.5">C3</text>
<text x="88.1" y="69.9">GALI-74</text>
<text x="90.3" y="67.6">U1</text>
<text x="106.8" y="70.5">C4</text>
<text x="129.7" y="70.5">C5</text>
<text x="143.9" y="69.9">GALI-74</text>
<text x="146.2" y="67.6">U2</text>
<text x="160.2" y="70.5">C6</text>
<text x="166.9" y="71.7">1N4148WS</text>
<text x="174.2" y="69.1">D3</text>
<text x="181.1" y="68.6">GND</text>
<text x="193.2" y="70.5">B1</text>
<text x="45.9" y="73.1">LEFT</text>
<text x="74.4" y="72.8">1000pF</text>
<text x="106.1" y="72.8">.1uF</text>
<text x="120.3" y="73.1">JP6</text>
<text x="129" y="72.8">.1uF</text>
<text x="158.2" y="72.8">1000pF</text>
<text x="193.1" y="73.1">RIGHT</text>
<text x="45.9" y="83.2">LEFT</text>
<text x="47.1" y="80.9">A2</text>
<text x="59.9" y="81.8">D2</text>
<text x="89.5" y="79.5" transform="rotate(-90 89.5 79.5)">GND</text>
<text x="126.8" y="80.7">TR1</text>
<text x="127.3" y="83">ADT2-1T</text>
<text x="150.5" y="79.5" transform="rotate(-90 150.5 79.5)">GND</text>
<text x="174.2" y="81.8">D4</text>
<text x="193.2" y="82">B2</text>
<text x="52.6" y="84.4">1N4148WS</text>
<text x="87.1" y="88.9">GND</text>
<text x="148" y="88.9">GND</text>
<text x="166.9" y="84.4">1N4148WS</text>
<text x="193.1" y="84.5">RIGHT</text>
<text x="61.7" y="91.4">GND</text>
<text x="107.4" y="95.2">GND</text>
<text x="112.7" y="93.3">JP4</text>
<text x="122.9" y="93.3">JP5</text>
<text x="127.7" y="95.2">GND</text>
<text x="176" y="91.4">GND</text>
<text x="194.4" y="101.7">+8V</text>
<text x="66.5" y="105.4">GND</text>
<text x="86.8" y="105.4">GND</text>
<text x="150.4" y="106.6" transform="rotate(-90 150.4 106.6)">R4</text>
<text x="153" y="106.4" transform="rotate(-90 153 106.4)">33</text>
<text x="173.4" y="107" transform="rotate(-90 173.4 107)">J2</text>
<text x="175.7" y="106" transform="rotate(-90 175.7 106)">S1621-46R</text>
<text x="193.3" y="113.6">C15</text>
<text x="63.6" y="117.4">4.7uH</text>
<text x="63.8" y="114.9">L8</text>
<text x="75.6" y="115">C17</text>
<text x="75.8" y="117.3">100pF</text>
<text x="86.5" y="117.4">4.7uH</text>
<text x="86.6" y="114.9">L9</text>
<text x="97.2" y="115">C18</text>
<text x="97.4" y="117.3">100pF</text>
<text x="134" y="117.2" transform="rotate(-90 134 117.2)">C11</text>
<text x="136.6" y="117.4" transform="rotate(-90 136.6 117.4)">.1uF</text>
<text x="147.1" y="119.9">4.7uH</text>
<text x="147.7" y="117.4">L7</text>
<text x="158.6" y="117.4">.1uF</text>
<text x="159" y="114.9">C14</text>
<text x="170" y="118.7">470</text>
<text x="170.3" y="117.4">R5</text>
<text x="177.5" y="118.1">LED</text>
<text x="181.1" y="119.4">GND</text>
<text x="192.9" y="116.1">.1uF</text>
<text x="137.9" y="124.5">GND</text>
<text x="154.4" y="124.5">GND</text>
<text x="178.1" y="120.4">D7</text>
<text x="183.9" y="123.3">VCC GND</text>
<text x="192" y="125.1">R3</text>
<text x="56.2" y="130.1">C19</text>
<text x="62.1" y="130.1">100nH</text>
<text x="63.2" y="127.6">L10</text>
<text x="73.3" y="130.1">C20</text>
<text x="79.9" y="130.1">330nH</text>
<text x="81" y="127.6">L11</text>
<text x="91.7" y="130.1">C21</text>
<text x="97.7" y="130.1">100nH</text>
<text x="98.8" y="127.6">L12</text>
<text x="129.7" y="131.1">U3</text>
<text x="138.6" y="130.1">FB3</text>
<text x="139.9" y="127.6">FBval</text>
<text x="162.8" y="130.1">D5</text>
<text x="169.6" y="127">GND</text>
<text x="192.3" y="126.4">4.72k</text>
<text x="203.4" y="127.7">TP1</text>
<text x="204.1" y="130.2">+V TestPoint</text>
<text x="54.8" y="137.7">JP1</text>
<text x="56.4" y="132.6">4700pF</text>
<text x="71.9" y="132.6">1500pF</text>
<text x="77.2" y="137.8">JP7</text>
<text x="90.7" y="132.6">4700pF</text>
<text x="99.5" y="137.7">JP2</text>
<text x="116.3" y="136.3">.1uF</text>
<text x="117" y="134">C7</text>
<text x="127.9" y="133.4">GALI-6</text>
<text x="150.6" y="136.2">.1uF</text>
<text x="151.3" y="133.9">C8</text>
<text x="155.5" y="132.6">1N4148WS</text>
<text x="174.7" y="136.2">.1uF</text>
<text x="174.9" y="133.9">C16</text>
<text x="187.1" y="134">JP3</text>
<text x="128.9" y="143" transform="rotate(-90 128.9 143)">GND</text>
<text x="207" y="143.3">OUT</text>
<text x="207.2" y="141">J1</text>
<text x="63.4" y="149.1">100nH</text>
<text x="65" y="146.6">L3</text>
<text x="76.1" y="149.1">330nH</text>
<text x="77.7" y="146.6">L4</text>
<text x="88.8" y="149.1">100nH</text>
<text x="90.4" y="146.6">L5</text>
<text x="155.5" y="147.9">1N4148WS</text>
<text x="162.8" y="145.3">D6</text>
<text x="187.3" y="145.6">GDT1</text>
<text x="202.6" y="149.9">GND</text>
<text x="75.5" y="151.8">C9</text>
<text x="75.8" y="154.1">100pF</text>
<text x="88.3" y="151.8">C10</text>
<text x="88.5" y="154.1">100pF</text>
<text x="126.4" y="152.4">GND</text>
<text x="164.5" y="154.9">GND</text>
<text x="183.6" y="154.9">GND</text>
<text x="70.6" y="161.3">GND</text>
<text x="83.3" y="161.3">GND</text>
<text x="125.8" y="167.1">G1</text>
<text x="132.2" y="167.1">G2</text>
<text x="138.5" y="167.1">G3</text>
<text x="144.9" y="167.1">G4</text>
<text x="125" y="169.6">GND</text>
<text x="131.4" y="169.6">GND</text>
<text x="137.7" y="169.6">GND</text>
<text x="144.1" y="169.6">GND</text>
<text x="125.2" y="181.6">GND</text>
<text x="131.5" y="181.6">GND</text>
<text x="137.9" y="181.6">GND</text>
<text x="144.2" y="181.6">GND</text>
<text x="129.8" y="187.5">H1</text>
<text x="130.1" y="189.8">MountingHole</text>
<text x="129.8" y="192.6">H2</text>
<text x="129.8" y="197.6">H3</text>
<text x="130.1" y="194.9">MountingHole</text>
<text x="129.9" y="199.9">conn_pass</text>
</g>
<g font-size="1.8" fill="#0000c2">
<text x="147.3" y="26.4">tantalum</text>
<text x="50.8" y="161">RFI Filter</text>
</g>
<g font-size="1.4" fill="#008484">
<text x="106.4" y="67.7">HZ0805C202R-10</text>
<text x="122" y="67.8">HZ0805C202R-10</text>
</g>
</svg>
